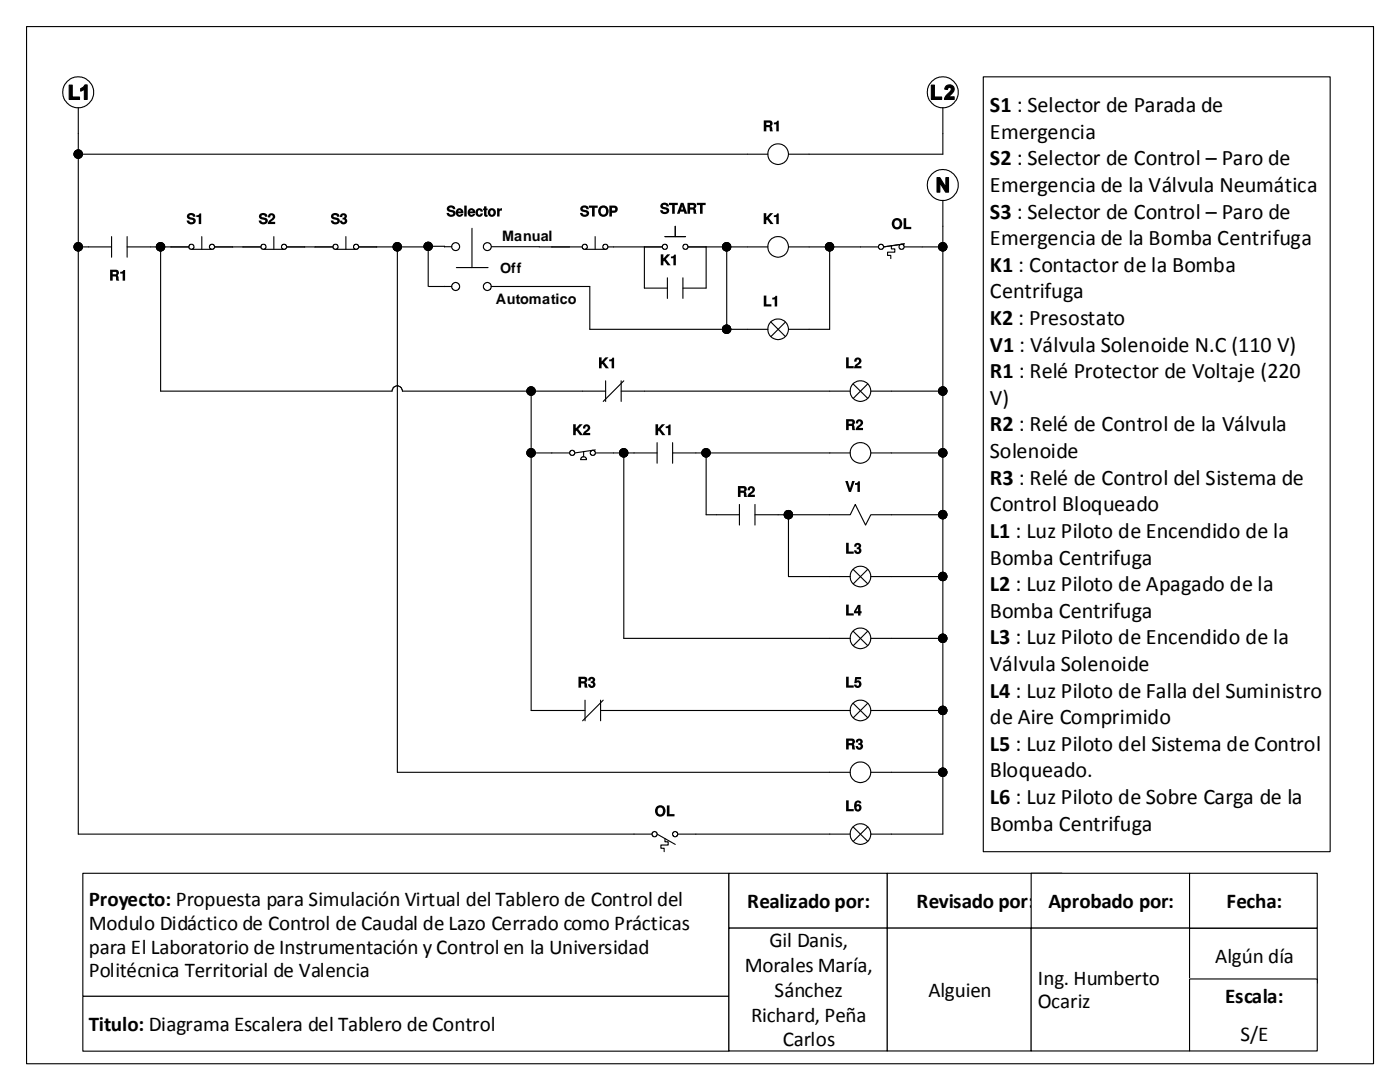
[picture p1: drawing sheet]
<svg xmlns="http://www.w3.org/2000/svg" width="335mm" height="260mm" viewBox="0 0 335 260" stroke-linecap="round" stroke-linejoin="round" font-family="sans-serif">
<path d="M6.3 6.4h322.1v247.7h-322.1z" fill="none" stroke="#000" stroke-width=".26"/>
<path d="M19.8 208.6h154.5v29.4h-154.5z" fill-rule="evenodd" fill="#fff"/>
<path d="M19.8 208.6h154.5v29.4h-154.5z" fill="none" stroke="#000" stroke-width=".26"/>
<path d="M19.8 238h154.5v13.1h-154.5z" fill-rule="evenodd" fill="#fff"/>
<path d="M19.8 238h154.5v13.1h-154.5z" fill="none" stroke="#000" stroke-width=".26"/>
<path d="M174.3 208.6h37.8v13.1h-37.8z" fill-rule="evenodd" fill="#fff"/>
<path d="M174.3 208.6h37.8v13.1h-37.8z" fill="none" stroke="#000" stroke-width=".26"/>
<path d="M174.3 221.7h37.8v29.3h-37.8z" fill-rule="evenodd" fill="#fff"/>
<path d="M174.3 221.7h37.8v29.3h-37.8z" fill="none" stroke="#000" stroke-width=".26"/>
<path d="M212.1 208.6h41.8v13.1h-41.8z" fill-rule="evenodd" fill="#fff"/>
<path d="M212.1 208.6h41.8v13.1h-41.8z" fill="none" stroke="#000" stroke-width=".26"/>
<path d="M212.1 221.7h34.4v29.3h-34.4z" fill-rule="evenodd" fill="#fff"/>
<path d="M212.1 221.7h34.4v29.3h-34.4z" fill="none" stroke="#000" stroke-width=".26"/>
<path d="M246.5 208.6h37.9v13.1h-37.9z" fill-rule="evenodd" fill="#fff"/>
<path d="M246.5 208.6h37.9v13.1h-37.9z" fill="none" stroke="#000" stroke-width=".26"/>
<path d="M246.5 221.7h37.9v29.3h-37.9z" fill-rule="evenodd" fill="#fff"/>
<path d="M246.5 221.7h37.9v29.3h-37.9z" fill="none" stroke="#000" stroke-width=".26"/>
<path d="M284.4 208.6h30.5v13.1h-30.5z" fill-rule="evenodd" fill="#fff"/>
<path d="M284.4 208.6h30.5v13.1h-30.5z" fill="none" stroke="#000" stroke-width=".26"/>
<path d="M284.4 221.7h30.5v13.1h-30.5z" fill-rule="evenodd" fill="#fff"/>
<path d="M284.4 221.7h30.5v13.1h-30.5z" fill="none" stroke="#000" stroke-width=".26"/>
<path d="M284.4 233.8h30.5v17.2h-30.5z" fill-rule="evenodd" fill="#fff"/>
<g fill="none" stroke="#000" stroke-width=".26">
<path d="M235.1 18.4h82.9v185h-82.9zM16.5 20.3h.8v2.9h1.7v.6h-2.5zM18.7 25.7v173.5h137.2M18.7 36.8h164.9M19.3 21.1l.6-.2 .4-.6h.5v3.5h-.6v-2.6l-.9 .6zM222.7 20.3h.7v2.9h1.7v.6h-2.4zM225.4 25.7v11.1h-36.9M226.1 20.6l.5-.3h.6l.8 .4 .1 .4-.1 .8-1.2 1.2h1.3v.7h-2.3l.2-.8 1.4-1.6v-.3l-.2-.2h-.5l-.2 .5-.7-.1zM18.7 59h8M26.7 56.5v4.9M30.4 56.5v4.9M30.4 59h14.8"/>
<path d="M38.4 59v34.4h55.3a1.23 1.23 0 0 1 1.3-1.3 1.23 1.23 0 0 1 1.2 1.3h48.6M45.8 59.6h4.9M48.2 56.5v3.1M51.3 59h11.1M63 59.6h4.9M65.5 56.5v3.1M68.5 59h11.1M80.2 59.6h5M82.7 56.5v3.1M85.7 59h16.7M95 59v125.5h108.3M106.2 58.9h1.8"/>
<path d="M106.3 59v-.2h-3.9v9.6M112.8 54.5v9.4M117.5 58.9h11.5M128.9 59h10.3M139.8 59.6h4.9M142.3 56.5v3.1M145.3 59h13M154.1 59v9.8h5.5M159 56.5h4.9M161.4 54.1v2.4M164.5 59h19.1M168.8 59v9.8h-5.5"/>
<path d="M173.7 59v19.7M188.5 59h21.5M198.3 59v19.7h-9.8M213.1 58.7v.8h.8v.7h-1.7v.8h.8v.8M216.1 59h9.3M216.2 58.3l-5 .7M224 42.4h.7l1.4 2.3v-2.3h.7v3.5h-.7l-1.4-2.3v2.3h-.7zM225.4 47.9v151.3h-17.2M102.5 68.4h5.5M109.1 63.9h7.6M117.4 68.4h23.6v10.3h42.6M159.6 66.4v4.9"/>
<path d="M163.3 66.4v4.9M184.3 76.9l3.5 3.5M187.8 76.9l-3.5 3.5M127 93.4v76.3h12.9M144.8 91v4.9M148.5 93.4h54.8M148.5 91v4.9M149.1 91l-4.9 4.9M203.9 91.7l3.6 3.5M207.5 91.7l-3.5 3.5M208.2 93.4h17.2M127 108.2h9.2"/>
<path d="M138.9 109.3l.4-.2 .6 .1 .3 .6h-1.4zM139.5 107.9v1.2M142.3 108.2h14.8M142.3 107.5l-4.9 .7M149.1 108.2v44.3h54.2M157.1 105.7v4.9M160.8 108.2h42.5M160.8 105.7v4.9M168.8 108.2v14.8h8M208.2 108.2h17.2M176.8 120.5v4.9M180.5 123h22.8l1.2-2.5 2.4 4.9 1.3-2.4h17.2"/>
<path d="M180.5 120.5v4.9M188.5 123v14.7h14.8M203.9 136l3.6 3.5M207.5 136l-3.5 3.5M208.2 137.7h17.2M203.9 150.7l3.6 3.5M207.5 150.7l-3.5 3.5M208.2 152.5h17.2M139.9 167.2v5M143.6 167.2v5M143.6 169.7h59.7M144.2 167.2l-4.9 5"/>
<path d="M203.9 168l3.6 3.4M207.5 168l-3.5 3.4M208.2 169.7h17.2M157.1 199.2l4.3 2.5M162 199.2h41.3M203.9 197.5l3.6 3.5M207.5 197.5l-3.5 3.5M208.2 184.5h17.2M159 200.3v.8h.7v.7h-1.7v.8h.8v.8M284.4 233.8h30.5v17.2h-30.5z"/>
<circle cx="18.7" cy="36.8" r=".99"/>
<circle cx="18.7" cy="22" r="3.7"/>
<circle cx="186" cy="36.8" r="2.46"/>
<circle cx="225.4" cy="22" r="3.7"/>
<circle cx="18.7" cy="59" r=".99"/>
<circle cx="38.4" cy="59" r=".99"/>
<circle cx="45.8" cy="59" r=".61"/>
<circle cx="50.7" cy="58.9" r=".62"/>
<circle cx="63" cy="59" r=".61"/>
<circle cx="67.9" cy="59" r=".62"/>
<circle cx="80.2" cy="59" r=".61"/>
<circle cx="85.2" cy="59" r=".63"/>
<circle cx="95" cy="59" r=".99"/>
<circle cx="102.4" cy="58.8" r=".98"/>
<circle cx="108.9" cy="58.9" r=".94"/>
<circle cx="116.5" cy="58.9" r=".94"/>
<circle cx="139.8" cy="59" r=".63"/>
<circle cx="144.7" cy="59" r=".61"/>
<circle cx="159" cy="59" r=".61"/>
<circle cx="163.9" cy="59" r=".63"/>
<circle cx="173.7" cy="59" r=".99"/>
<circle cx="186" cy="59" r="2.45"/>
<circle cx="198.3" cy="59" r=".99"/>
<circle cx="210.6" cy="58.9" r=".62"/>
<circle cx="215.6" cy="59" r=".63"/>
<circle cx="225.4" cy="59" r=".99"/>
<circle cx="225.4" cy="44.2" r="3.7"/>
<circle cx="108.9" cy="68.4" r=".93"/>
<circle cx="116.5" cy="68.4" r=".95"/>
<circle cx="173.7" cy="78.6" r=".99"/>
<circle cx="186" cy="78.7" r="2.45"/>
<circle cx="127" cy="93.4" r=".99"/>
<circle cx="205.7" cy="93.4" r="2.46"/>
<circle cx="225.4" cy="93.4" r=".99"/>
<circle cx="127" cy="108.2" r=".99"/>
<circle cx="136.8" cy="108.2" r=".61"/>
<circle cx="141.7" cy="108.2" r=".61"/>
<circle cx="149.1" cy="108.2" r=".99"/>
<circle cx="168.8" cy="108.2" r=".99"/>
<circle cx="205.7" cy="108.2" r="2.46"/>
<circle cx="225.4" cy="108.2" r=".99"/>
<circle cx="188.5" cy="122.9" r=".99"/>
<circle cx="205.7" cy="137.7" r="2.44"/>
<circle cx="225.4" cy="122.9" r=".99"/>
<circle cx="225.4" cy="137.7" r=".99"/>
<circle cx="205.7" cy="152.5" r="2.45"/>
<circle cx="225.4" cy="152.5" r=".99"/>
<circle cx="205.7" cy="169.7" r="2.46"/>
<circle cx="225.4" cy="169.7" r=".99"/>
<circle cx="156.5" cy="199.3" r=".61"/>
<circle cx="161.4" cy="199.2" r=".61"/>
<circle cx="205.7" cy="199.2" r="2.45"/>
<circle cx="205.7" cy="184.5" r="2.46"/>
<circle cx="225.4" cy="184.5" r=".99"/>
</g>
<g fill="#000">
<path d="M16.5 20.3h.8v2.9h1.7v.6h-2.5z" fill-rule="evenodd"/>
<path d="M19.3 21.1l.6-.2 .4-.6h.5v3.5h-.6v-2.6l-.9 .6z" fill-rule="evenodd"/>
<path d="M182.6 28.8v2.6h.6v-1h.7l.2 1h.7l-.2-1.1-.4-.1a.72 .72 0 0 0 .5-.8 .72 .72 0 0 0-.7-.6zM183.2 29.3h.6a.28 .28 0 0 1 .3 .3 .28 .28 0 0 1-.3 .3h-.6z" fill-rule="evenodd"/>
<path d="M185 29.3a.61 .61 0 0 0 .8-.5h.4v2.6h-.6v-1.8l-.6 .1z" fill-rule="evenodd"/>
<path d="M222.7 20.3h.7v2.9h1.7v.6h-2.4z" fill-rule="evenodd"/>
<path d="M226.1 20.6l.5-.3h.6l.8 .4 .1 .4-.1 .8-1.2 1.2h1.3v.7h-2.3l.2-.8 1.4-1.6v-.3l-.2-.2h-.5l-.2 .5-.7-.1z" fill-rule="evenodd"/>
<path d="M45 51.1a1.03 1.03 0 0 1 1.1-.2 1.03 1.03 0 0 1 .6 .9h-.6l-.2-.4-.6 .1v.3l.4 .1a.87 .87 0 0 1 1.1 .8 .87 .87 0 0 1-1.1 .9 .98 .98 0 0 1-1.1-.9h.6a.52 .52 0 0 0 .5 .4 .52 .52 0 0 0 .5-.3l-.2-.2-.6-.2a.74 .74 0 0 1-.7-.5 .74 .74 0 0 1 .3-.8z" fill-rule="evenodd"/>
<path d="M46.9 51.4a.61 .61 0 0 0 .8-.4h.4v2.5h-.6v-1.7h-.6z" fill-rule="evenodd"/>
<path d="M62.2 51.1a1.03 1.03 0 0 1 1.1-.2 1.03 1.03 0 0 1 .6 .9h-.5l-.3-.4-.6 .1v.3l.4 .1a.87 .87 0 0 1 1.1 .8 .87 .87 0 0 1-1.1 .9 .98 .98 0 0 1-1.1-.9h.7a.52 .52 0 0 0 .4 .4 .52 .52 0 0 0 .5-.3l-.1-.2-.6-.2a.74 .74 0 0 1-.8-.5 .74 .74 0 0 1 .3-.8z" fill-rule="evenodd"/>
<path d="M64.3 51.2a.88 .88 0 0 1 1.4 .1 .88 .88 0 0 1-.5 1.3l-.4 .4h1v.5h-1.8l.2-.6 1-1v-.3l-.3-.2-.3 .2v.3h-.5z" fill-rule="evenodd"/>
<path d="M79.4 51.1a1.03 1.03 0 0 1 1.1-.2 1.03 1.03 0 0 1 .7 .9h-.6l-.2-.4-.6 .1-.1 .3 .4 .1a.87 .87 0 0 1 1.2 .8 .87 .87 0 0 1-1.1 .9 .98 .98 0 0 1-1.1-.9h.6a.52 .52 0 0 0 .4 .4 .52 .52 0 0 0 .6-.3l-.2-.2-.6-.2a.74 .74 0 0 1-.7-.5 .74 .74 0 0 1 .2-.8z" fill-rule="evenodd"/>
<path d="M81.4 51.2a.78 .78 0 0 1 1.2-.2 .78 .78 0 0 1 .1 1.2 .87 .87 0 0 1-.3 1.4 .87 .87 0 0 1-1.2-.9h.6l.1 .2a.34 .34 0 0 0 .4 .1 .34 .34 0 0 0 .1-.5 .34 .34 0 0 0-.5-.1v-.4l.4-.1v-.4l-.4-.1-.1 .5h-.5z" fill-rule="evenodd"/>
<path d="M107.1 49.3a1.03 1.03 0 0 1 1.1-.2 1.03 1.03 0 0 1 .6 .9h-.5l-.2-.4-.7 .1v.3l.4 .1a.87 .87 0 0 1 1.1 .8 .87 .87 0 0 1-1 .9 1 1 0 0 1-1.1-.9h.6a.52 .52 0 0 0 .4 .4 .52 .52 0 0 0 .5-.3l-.1-.3-.6-.1a.74 .74 0 0 1-.8-.5 .74 .74 0 0 1 .3-.8z" fill-rule="evenodd"/>
<path d="M109.2 50a.99 .99 0 0 0 .1 1.6 .99 .99 0 0 0 1.5-.5h-.6l-.3 .2-.4-.4h1.3a.95 .95 0 0 0-.5-1 .95 .95 0 0 0-1.1 .1zM109.7 50.2h.3l.2 .3-.7 .1z" fill-rule="evenodd"/>
<path d="M111 49.1h.6v2.6h-.6z" fill-rule="evenodd"/>
<path d="M112.1 50a.99 .99 0 0 0 0 1.6 .99 .99 0 0 0 1.5-.5h-.5l-.4 .2-.3-.4h1.2a.95 .95 0 0 0-.4-1 .95 .95 0 0 0-1.1 .1zM112.5 50.2h.4l.1 .3-.6 .1z" fill-rule="evenodd"/>
<path d="M113.9 50a.87 .87 0 0 1 1-.2 .87 .87 0 0 1 .6 .8h-.6l-.1-.4a.52 .52 0 0 0-.6 .6 .52 .52 0 0 0 .5 .5l.2-.3h.6a.94 .94 0 0 1-1.3 .7 .94 .94 0 0 1-.5-1.4z" fill-rule="evenodd"/>
<path d="M115.7 49.3h.6v.5h.3v.4h-.3v1.1h.3v.4l-.2 .1a.52 .52 0 0 1-.7-.5v-1.1h-.2v-.4h.2z" fill-rule="evenodd"/>
<path d="M116.6 50.7a1.01 1.01 0 0 0 2 0 1.01 1.01 0 0 0-2 0zM117.1 50.7a.5 .5 0 0 1 1 0 .5 .5 0 0 1-1 0z" fill-rule="evenodd"/>
<path d="M118.8 49.8h.6v.4l.3-.4 .3-.1v.6l-.5 .2-.1 1.2h-.6z" fill-rule="evenodd"/>
<path d="M139 49.3a1.03 1.03 0 0 1 1.1-.2 1.03 1.03 0 0 1 .7 .9h-.6l-.2-.4-.6 .1-.1 .3 .4 .1a.87 .87 0 0 1 1.1 .8 .87 .87 0 0 1-1 .9 1 1 0 0 1-1.1-.9h.6a.52 .52 0 0 0 .4 .4 .52 .52 0 0 0 .5-.3l-.1-.3-.6-.1a.74 .74 0 0 1-.7-.5 .74 .74 0 0 1 .2-.8z" fill-rule="evenodd"/>
<path d="M140.8 49.1h2.1v.5h-.8l.1 2.1h-.7v-2.1h-.7z" fill-rule="evenodd"/>
<path d="M142.9 50.4a1.35 1.35 0 0 0 2.7 0 1.35 1.35 0 0 0-2.7 0zM143.8 49.8a.72 .72 0 0 1 1 0 .72 .72 0 0 1 0 1 .64 .64 0 0 1-.7 .4 .64 .64 0 0 1-.5-.8z" fill-rule="evenodd"/>
<path d="M145.7 49.1v2.6h.6l-.1-.9h.7a.86 .86 0 0 0 .8-.9 .86 .86 0 0 0-.9-.8zM146.3 49.6l.6 .1 .1 .5-.7 .1z" fill-rule="evenodd"/>
<path d="M158.1 48.6a1.03 1.03 0 0 1 1.1-.2 1.03 1.03 0 0 1 .7 .9h-.6l-.2-.3h-.6v.3l.4 .2a.87 .87 0 0 1 1.1 .8 .87 .87 0 0 1-1.1 .8 1 1 0 0 1-1.1-.9h.6a.52 .52 0 0 0 .5 .4 .52 .52 0 0 0 .5-.3l-.2-.2-.6-.1a.74 .74 0 0 1-.7-.5 .74 .74 0 0 1 .2-.9z" fill-rule="evenodd"/>
<path d="M159.9 48.5h2.1v.5h-.7v2.1h-.6v-2.1h-.8z" fill-rule="evenodd"/>
<path d="M162.8 48.5l-1 2.6h.7l.1-.5 .9-.1 .2 .6h.6l-.9-2.6zM163 49.1l.4 .9h-.6z" fill-rule="evenodd"/>
<path d="M164.4 48.5v2.6h.6v-1h.7l.2 1h.6l-.2-1.1-.3-.1a.72 .72 0 0 0 .5-.9 .72 .72 0 0 0-.7-.5zM165 49h.5a.28 .28 0 0 1 .4 .3 .28 .28 0 0 1-.4 .2l-.5 .1z" fill-rule="evenodd"/>
<path d="M166.6 48.5h2.1v.5h-.8l.1 2.1h-.7v-2.1h-.7z" fill-rule="evenodd"/>
<path d="M182.6 50.9h.6v1.2l.9-1.2h.7l-1 1.1 1.1 1.5h-.7l-.8-1.1-.2 .3v.8h-.6z" fill-rule="evenodd"/>
<path d="M185 51.4a.61 .61 0 0 0 .8-.4h.4v2.5h-.6v-1.7h-.6z" fill-rule="evenodd"/>
<path d="M213.1 53.4a1.35 1.35 0 0 0 2.7 0 1.35 1.35 0 0 0-2.7 0zM214 52.8a.72 .72 0 0 1 1 0 .72 .72 0 0 1 0 1 .64 .64 0 0 1-.8 .4 .64 .64 0 0 1-.4-.8z" fill-rule="evenodd"/>
<path d="M216 52.1h.6v2.1h1.2v.5h-1.8z" fill-rule="evenodd"/>
<path d="M224 42.4h.7l1.4 2.3v-2.3h.7v3.5h-.7l-1.4-2.3v2.3h-.7z" fill-rule="evenodd"/>
<path d="M26.3 64.4v2.6h.6v-1l.7 .1 .2 .9h.7l-.2-1-.3-.2a.72 .72 0 0 0 .4-.8 .72 .72 0 0 0-.7-.6zM26.9 65h.6a.28 .28 0 0 1 .3 .2 .28 .28 0 0 1-.3 .3l-.6 .1z" fill-rule="evenodd"/>
<path d="M28.7 64.9a.61 .61 0 0 0 .8-.4h.4v2.5h-.6v-1.7h-.6z" fill-rule="evenodd"/>
<path d="M158 60.8h.6v1.1l.9-1.1h.7l-1 1.1 1.1 1.5h-.7l-.8-1.1-.2 .2v.9h-.6z" fill-rule="evenodd"/>
<path d="M160.4 61.3a.61 .61 0 0 0 .8-.5h.4v2.6h-.6v-1.8l-.6 .1z" fill-rule="evenodd"/>
<path d="M182.6 70.6h.6v2.1h1.2v.5h-1.8z" fill-rule="evenodd"/>
<path d="M184.6 71.1a.61 .61 0 0 0 .8-.4h.4v2.5h-.6v-1.7h-.6z" fill-rule="evenodd"/>
<path d="M143.2 85.4h.6v1.1l.9-1.1h.8l-1.1 1.1 1.2 1.5h-.8l-.8-1.1-.2 .2v.9h-.6z" fill-rule="evenodd"/>
<path d="M145.6 85.9a.61 .61 0 0 0 .8-.5h.4v2.6h-.6v-1.8l-.6 .1z" fill-rule="evenodd"/>
<path d="M202.3 85.4h.6v2h1.2v.6h-1.8z" fill-rule="evenodd"/>
<path d="M204.4 85.6a.88 .88 0 0 1 1.4 .2 .88 .88 0 0 1-.4 1.3l-.5 .3h1v.6h-1.7l.1-.6 1-1v-.4l-.2-.1-.3 .1v.4h-.6z" fill-rule="evenodd"/>
<path d="M137 101.3h.6v1.2l1-1.2h.7l-1.1 1.2 1.2 1.4h-.8l-.8-1-.2 .2v.8h-.6z" fill-rule="evenodd"/>
<path d="M139.6 101.6a.88 .88 0 0 1 1.4 .1 .88 .88 0 0 1-.5 1.3l-.4 .4h1v.5h-1.8l.2-.6 1-.9v-.4l-.3-.2-.2 .2-.1 .4h-.5z" fill-rule="evenodd"/>
<path d="M156.7 101.3h.6v1.2l.9-1.2h.8l-1.1 1.2 1.2 1.4h-.8l-.8-1-.2 .2v.8h-.6z" fill-rule="evenodd"/>
<path d="M159.1 101.8a.61 .61 0 0 0 .8-.4h.4v2.5h-.6v-1.7l-.6 .1z" fill-rule="evenodd"/>
<path d="M176.4 116.1v2.6h.6v-1h.7l.2 1h.7l-.2-1.1-.3-.1a.72 .72 0 0 0 .4-.8 .72 .72 0 0 0-.7-.6zM177 116.6h.6a.28 .28 0 0 1 .3 .3 .28 .28 0 0 1-.3 .3h-.6z" fill-rule="evenodd"/>
<path d="M179 116.4a.88 .88 0 0 1 1.3 .1 .88 .88 0 0 1-.4 1.3l-.4 .4h1v.5h-1.8l.1-.6 1.1-1v-.4l-.3-.1-.3 .2v.3h-.6z" fill-rule="evenodd"/>
<path d="M202.3 100.1v2.6h.6v-1l.7 .1 .2 .9h.6l-.2-1-.3-.2a.72 .72 0 0 0 .5-.8 .72 .72 0 0 0-.7-.6zM202.9 100.7h.6a.28 .28 0 0 1 .3 .2 .28 .28 0 0 1-.3 .3l-.6 .1z" fill-rule="evenodd"/>
<path d="M202.1 114.9h.6l.6 1.9 .4-1.9h.7l-.9 2.6h-.6z" fill-rule="evenodd"/>
<path d="M204.4 115.4a.61 .61 0 0 0 .8-.4h.4v2.5h-.6v-1.7h-.6z" fill-rule="evenodd"/>
<path d="M204.8 100.4a.89 .89 0 0 1 1.4 .1 .89 .89 0 0 1-.4 1.3l-.5 .4h1v.5h-1.7l.1-.6 1-1v-.3l-.2-.2-.3 .2v.3h-.6z" fill-rule="evenodd"/>
<path d="M202.3 129.6h.6v2.1h1.2v.6h-1.8z" fill-rule="evenodd"/>
<path d="M204.4 130a.78 .78 0 0 1 1.1-.3 .78 .78 0 0 1 .1 1.2 .87 .87 0 0 1-.3 1.5 .87 .87 0 0 1-1.1-1h.5l.1 .3a.34 .34 0 0 0 .5 0 .34 .34 0 0 0 0-.5 .34 .34 0 0 0-.5 0v-.5l.5-.1v-.3l-.4-.1-.1 .4h-.6z" fill-rule="evenodd"/>
<path d="M202.3 144.4h.6v2.1h1.2v.5h-1.8z" fill-rule="evenodd"/>
<path d="M205.1 144.5l-.9 1.5v.5h.9v.5h.6v-.5h.3v-.5h-.3v-1.5zM205.1 145l.1 1h-.6z" fill-rule="evenodd"/>
<path d="M138.3 161.6v2.6h.6v-.9h.7l.2 .9h.7l-.2-1-.3-.2a.72 .72 0 0 0 .4-.8 .72 .72 0 0 0-.7-.6zM138.9 162.2h.6a.28 .28 0 0 1 .3 .2 .28 .28 0 0 1-.3 .3l-.6 .1z" fill-rule="evenodd"/>
<path d="M140.8 161.9a.78 .78 0 0 1 1.1-.2 .78 .78 0 0 1 .1 1.2 .87 .87 0 0 1-.2 1.4 .87 .87 0 0 1-1.2-.9h.6v.3a.34 .34 0 0 0 .5 0 .34 .34 0 0 0 0-.5 .34 .34 0 0 0-.5 0v-.5l.5-.1v-.3l-.4-.1-.1 .4h-.6z" fill-rule="evenodd"/>
<path d="M202.3 176.4v2.6h.6v-1h.7l.2 1h.6l-.2-1-.3-.2a.72 .72 0 0 0 .5-.8 .72 .72 0 0 0-.7-.6zM202.9 176.9h.6a.28 .28 0 0 1 .3 .3 .28 .28 0 0 1-.3 .3h-.6z" fill-rule="evenodd"/>
<path d="M202.3 161.6h.6v2.1h1.2v.5h-1.8z" fill-rule="evenodd"/>
<path d="M204.7 176.7a.78 .78 0 0 1 1.2-.2 .78 .78 0 0 1 .1 1.2 .87 .87 0 0 1-.3 1.4 .87 .87 0 0 1-1.1-.9h.5l.1 .2a.34 .34 0 0 0 .4 0 .34 .34 0 0 0 .1-.4 .34 .34 0 0 0-.5-.1v-.4l.4-.1 .1-.4-.4-.1-.2 .4h-.5z" fill-rule="evenodd"/>
<path d="M204.5 161.7h1.4v.5h-1.1v.4a.89 .89 0 0 1 1.1 .6 .89 .89 0 0 1-.7 1.1 .89 .89 0 0 1-1-.8h.5l.2 .3a.4 .4 0 0 0 .5-.4 .4 .4 0 0 0-.5-.4l-.1 .2h-.6z" fill-rule="evenodd"/>
<path d="M156.5 193.7a1.35 1.35 0 0 0 2.7 0 1.35 1.35 0 0 0-2.7 0zM157.4 193.1a.72 .72 0 0 1 1 0 .72 .72 0 0 1 0 1 .64 .64 0 0 1-.7 .4 .64 .64 0 0 1-.5-.8z" fill-rule="evenodd"/>
<path d="M159.4 192.4h.7v2.1h1.2v.5h-1.9z" fill-rule="evenodd"/>
<path d="M202.3 191.2h.6v2h1.2v.6h-1.8z" fill-rule="evenodd"/>
<path d="M204.6 191.4a1.73 1.73 0 0 0 .2 2.4 .87 .87 0 0 0 1.2-.9 .87 .87 0 0 0-1.3-.6l.3-.6 .9 .2a.8 .8 0 0 0-.5-.7 .8 .8 0 0 0-.8 .2zM204.7 192.9a.4 .4 0 0 1 .8 0 .4 .4 0 0 1-.8 0z" fill-rule="evenodd"/>
<circle cx="18.7" cy="36.8" r=".99"/>
<circle cx="18.7" cy="59" r=".99"/>
<circle cx="38.4" cy="59" r=".99"/>
<circle cx="95" cy="59" r=".99"/>
<circle cx="102.4" cy="58.8" r=".98"/>
<circle cx="173.7" cy="59" r=".99"/>
<circle cx="198.3" cy="59" r=".99"/>
<circle cx="225.4" cy="59" r=".99"/>
<circle cx="173.7" cy="78.6" r=".99"/>
<circle cx="127" cy="93.4" r=".99"/>
<circle cx="225.4" cy="93.4" r=".99"/>
<circle cx="127" cy="108.2" r=".99"/>
<circle cx="149.1" cy="108.2" r=".99"/>
<circle cx="168.8" cy="108.2" r=".99"/>
<circle cx="225.4" cy="108.2" r=".99"/>
<circle cx="188.5" cy="122.9" r=".99"/>
<circle cx="225.4" cy="122.9" r=".99"/>
<circle cx="225.4" cy="137.7" r=".99"/>
<circle cx="225.4" cy="152.5" r=".99"/>
<circle cx="225.4" cy="169.7" r=".99"/>
<circle cx="225.4" cy="184.5" r=".99"/>
</g>
<g font-size="5.3">
<text x="236.7" y="26.8">S1 : Selector de Parada de</text>
<text x="236.7" y="33.1">Emergencia</text>
<text x="236.7" y="39.5">S2 : Selector de Control – Paro de</text>
<text x="236.7" y="45.9">Emergencia de la Válvula Neumática</text>
<text x="236.7" y="52.2">S3 : Selector de Control – Paro de</text>
<text x="236.7" y="58.6">Emergencia de la Bomba Centrifuga</text>
<text x="236.7" y="64.9">K1 : Contactor de la Bomba</text>
<text x="236.7" y="71.3">Centrifuga</text>
<text x="236.7" y="77.6">K2 : Presostato</text>
<text x="236.7" y="84">V1 : Válvula Solenoide N.C (110 V)</text>
<text x="236.7" y="90.3">R1 : Relé Protector de Voltaje (220</text>
<text x="236.7" y="96.7">V)</text>
<text x="236.7" y="103.1">R2 : Relé de Control de la Válvula</text>
<text x="236.7" y="109.4">Solenoide</text>
<text x="236.7" y="115.8">R3 : Relé de Control del Sistema de</text>
<text x="236.7" y="122.1">Control Bloqueado</text>
<text x="236.7" y="128.5">L1 : Luz Piloto de Encendido de la</text>
<text x="236.7" y="134.8">Bomba Centrifuga</text>
<text x="236.7" y="141.2">L2 : Luz Piloto de Apagado de la</text>
<text x="236.7" y="147.5">Bomba Centrifuga</text>
<text x="236.7" y="153.9">L3 : Luz Piloto de Encendido de la</text>
<text x="236.7" y="160.3">Válvula Solenoide</text>
<text x="236.7" y="166.6">L4 : Luz Piloto de Falla del Suministro</text>
<text x="236.7" y="173">de Aire Comprimido</text>
<text x="236.7" y="179.3">L5 : Luz Piloto del Sistema de Control</text>
<text x="236.7" y="185.7">Bloqueado.</text>
<text x="236.7" y="192">L6 : Luz Piloto de Sobre Carga de la</text>
<text x="236.7" y="198.4">Bomba Centrifuga</text>
</g>
<g font-size="5">
<text x="21.2" y="216.4">Proyecto: Propuesta para Simulación Virtual del Tablero de Control del</text>
<text x="178.6" y="216.8">Realizado por:</text>
<text x="219.1" y="216.8">Revisado por:</text>
<text x="250.7" y="216.8">Aprobado por:</text>
<text x="293.2" y="216.8">Fecha:</text>
<text x="21.2" y="222.1">Modulo Didáctico de Control de Caudal de Lazo Cerrado como Prácticas</text>
<text x="21.2" y="227.8">para El Laboratorio de Instrumentación y Control en la Universidad</text>
<text x="183.9" y="226.2">Gil Danis,</text>
<text x="21.2" y="233.5">Politécnica Territorial de Valencia</text>
<text x="178" y="232.1">Morales María,</text>
<text x="290.5" y="229.9">Algún día</text>
<text x="185.2" y="238.1">Sánchez</text>
<text x="222" y="238">Alguien</text>
<text x="248.1" y="235.2">Ing. Humberto</text>
<text x="292.9" y="239.5">Escala:</text>
<text x="179.6" y="244">Richard, Peña</text>
<text x="248.1" y="240.9">Ocariz</text>
<text x="21.2" y="246.2">Titulo: Diagrama Escalera del Tablero de Control</text>
<text x="187.1" y="249.9">Carlos</text>
<text x="296.6" y="248.7">S/E</text>
</g>
<g font-size="3.4">
<text x="120" y="57.5">Manual</text>
<text x="119.6" y="65.3">Off</text>
<text x="118.5" y="72.6">Automatico</text>
</g>
</svg>
